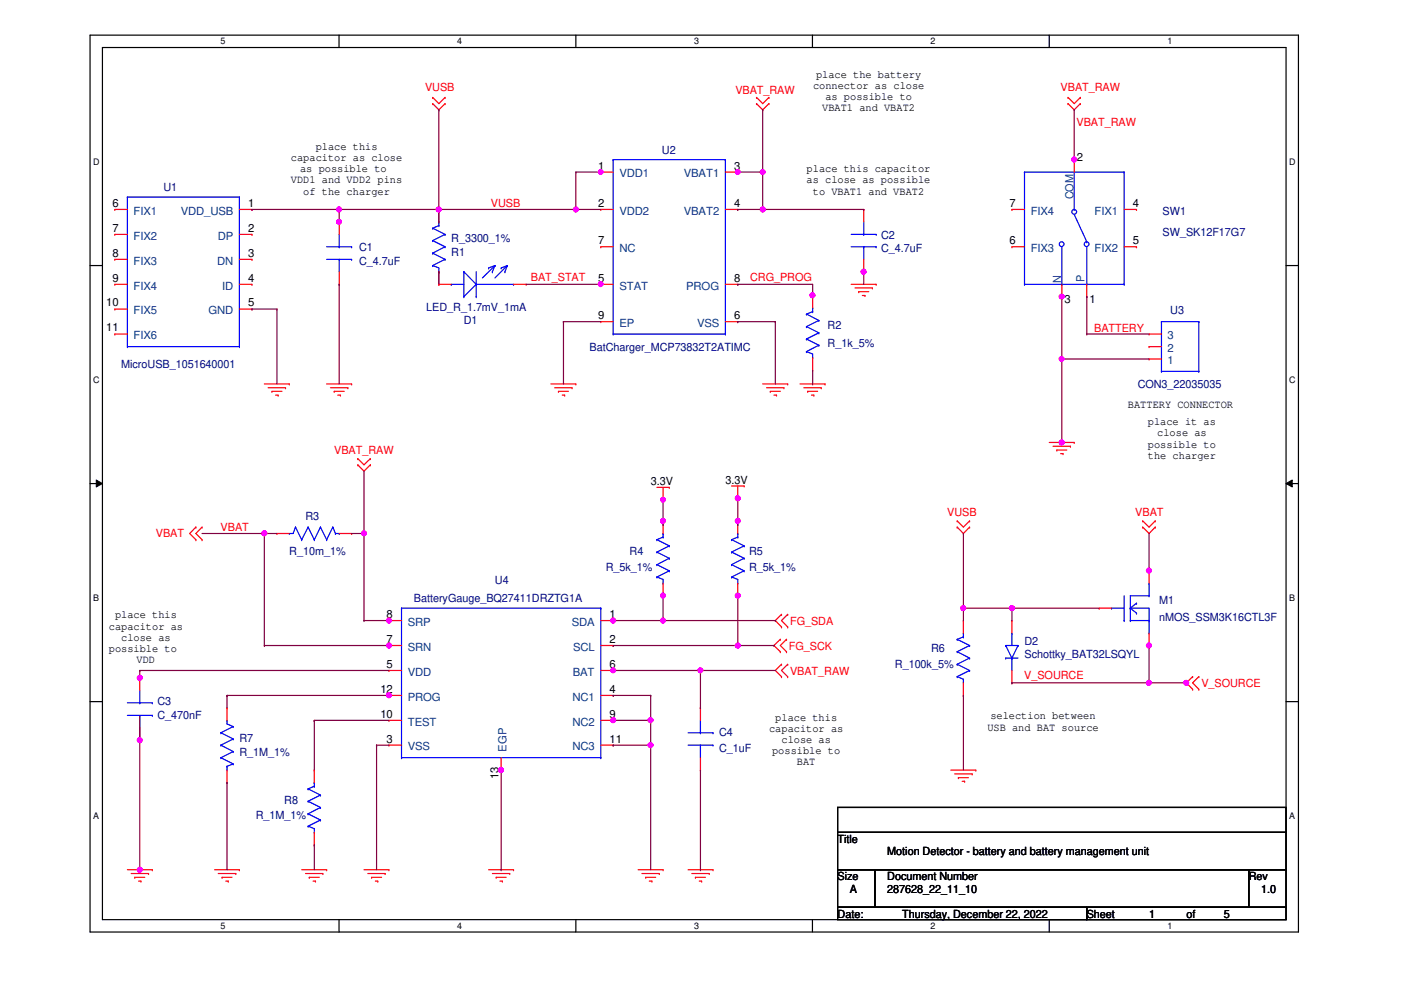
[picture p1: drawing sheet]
<svg xmlns="http://www.w3.org/2000/svg" width="297mm" height="210mm" viewBox="0 0 297 210" stroke-linecap="round" stroke-linejoin="round" font-family="sans-serif">
<path d="M19.1 7.5h256.2v190.1h-256.2zM21.7 10.1h251v184.9h-251z" fill="none" stroke="#000" stroke-width=".25"/>
<g fill="#fff">
<path d="M46.8 7.7h1v2.1h-1z"/>
<path d="M46.8 195.2h1v2.2h-1z"/>
</g>
<path d="M71.9 7.5v2.6M71.9 195v2.6" fill="none" stroke="#000" stroke-width=".25"/>
<g fill="#fff">
<path d="M96.9 7.7h1.1v2.1h-1.1z"/>
<path d="M96.9 195.2h1.1v2.2h-1.1z"/>
</g>
<path d="M122.1 7.5v2.6M122.1 195v2.6" fill="none" stroke="#000" stroke-width=".25"/>
<g fill="#fff">
<path d="M147.2 7.7h1v2.1h-1z"/>
<path d="M147.2 195.2h1v2.2h-1z"/>
</g>
<path d="M172.3 7.5v2.6M172.3 195v2.6" fill="none" stroke="#000" stroke-width=".25"/>
<g fill="#fff">
<path d="M197.3 7.7h1v2.1h-1z"/>
<path d="M197.3 195.2h1v2.2h-1z"/>
</g>
<path d="M222.5 7.5v2.6M222.5 195v2.6" fill="none" stroke="#000" stroke-width=".25"/>
<g fill="#fff">
<path d="M247.5 7.7h1v2.1h-1z"/>
<path d="M247.5 195.2h1v2.2h-1z"/>
<path d="M19.8 33.2h1.3v2.1h-1.3z"/>
<path d="M273.3 33.2h1.4v2.1h-1.4z"/>
<path d="M19.8 79.4h1.3v2.1h-1.3z"/>
<path d="M273.3 79.4h1.4v2.1h-1.4z"/>
</g>
<path d="M19.1 56.3h2.6M272.7 56.3h2.6" fill="none" stroke="#000" stroke-width=".25"/>
<g fill="#fff">
<path d="M19.8 125.6h1.2v2.2h-1.2z"/>
<path d="M273.3 125.6h1.3v2.2h-1.3z"/>
</g>
<path d="M19.1 102.5h2.6M272.7 102.5h2.6" fill="none" stroke="#000" stroke-width=".25"/>
<path d="M20.4 101.8l1.3 .7-1.3 .8zM272.7 102.5l1.3-.7v1.5z" fill="#000"/>
<path d="M20.4 101.8l1.3 .7-1.3 .8zM272.7 102.5l1.3-.7v1.5z" fill="none" stroke="#000" stroke-width=".21"/>
<g fill="#fff">
<path d="M19.8 171.9h1.2v2.1h-1.2z"/>
<path d="M273.3 171.9h1.3v2.1h-1.3z"/>
</g>
<path d="M19.1 148.8h2.6M272.7 148.8h2.6M177.6 171.2h95.1v5.3h-95.1zM177.6 176.5h95.1v7.9h-95.1zM177.6 184.4h7.9v8h-7.9zM177.6 192.4h52.8v2.6h-52.8zM185.5 184.4h79.3v8h-79.3zM230.4 192.4h42.3v2.6h-42.3zM264.8 184.4h7.9v8h-7.9z" fill="none" stroke="#000" stroke-width=".25"/>
<g fill="none" stroke="#f00" stroke-width=".25">
<path d="M91.7 22h.1M91.7 20.7h.1M91.7 22l1.3 1.3 1.4-1.3M91.7 20.7l1.3 1.3 1.4-1.3M94.4 22h.1M94.4 20.7h.1M127.4 36.5h.1M127.4 36.5h2.6M153.8 36.5h2.6M156.4 36.5h.1M160.4 22h.1M160.4 20.7h.1"/>
<path d="M160.4 22l1.3 1.3 1.3-1.3M160.4 20.7l1.3 1.3 1.3-1.3M163 22h.1M163 20.7h.1M226.4 22h.1M226.4 20.7h.1M226.4 22l1.4 1.3 1.3-1.3M226.4 20.7l1.4 1.3 1.3-1.3M227.8 33.9h.1M227.8 33.9v2.6M229.1 22h.1M229.1 20.7h.1"/>
<path d="M24.3 44.4h.1M24.3 49.7h.1M24.3 55h.1M24.3 44.4h2.7M24.3 49.7h2.7M24.3 55h2.7M50.8 44.4h2.6M50.8 49.7h2.6M50.8 55h2.6M53.4 44.4h.1M53.4 49.7h.1M53.4 55h.1"/>
<path d="M71.9 47.1h.1M71.9 47.1v2.6M71.9 57.6v2.7M93 44.4h.1M93 44.4v2.7M93 57.6v2.7M127.4 44.4h.1M127.4 52.3h.1M127.4 44.4h2.6M127.4 52.3h2.6M153.8 44.4h2.6M156.4 44.4h.1"/>
<path d="M183.1 57.6h.1M183.1 44.4h.1M183.1 44.4v2.7M183.1 55v2.6M214.5 52.3h.1M214.5 44.4h.1M214.5 44.4h2.7M214.5 52.3h2.7M238.3 44.4h2.7M238.3 52.3h2.7M241 44.4h.1M241 52.3h.1"/>
<path d="M24.3 60.3h.1M24.3 65.5h.1M24.3 70.8h.1M24.3 60.3h2.7M24.3 65.5h2.7M24.3 70.8h2.7M50.8 60.3h2.6M50.8 65.5h2.6M53.4 60.3h.1M53.4 65.5h.1M71.9 60.3h.1M93 60.3h.1"/>
<path d="M93 60.3h2.7M108.9 60.3h2.6M111.5 60.3h.1M127.4 60.3h.1M127.4 68.2h.1M127.4 60.3h2.6M127.4 68.2h2.6M153.8 60.3h2.6M153.8 68.2h2.6M156.4 68.2h.1M156.4 60.3h.1M172.3 78.5h.1"/>
<path d="M172.3 62.7h.1M172.3 62.7v2.6M172.3 75.9v2.6M180.5 60.3h5.3M181.3 61h3.7M182.1 61.8h.1M182.1 61.8h2.1M182.8 62.7h.6M183.4 62.7h.1M185 61h.1M185.8 60.3h.1M225.1 62.9h.1"/>
<path d="M225.1 60.3v2.6M230.4 62.9h.1M230.4 60.3v2.6M243.6 76.1h.1M243.6 73.5h.1M243.6 70.8h.1M243.6 70.8h2.7M243.6 76.1h2.7M243.6 73.5h2.7M56 81.4h5.3M56.9 82.2h3.6M57.7 83h.1"/>
<path d="M57.7 83h2.1M58.4 83.8h.6M59 83.8h.1M60.5 82.2h.1M61.3 81.4h.1M69.3 81.4h5.2M70.1 82.2h3.6M70.9 83h.1M70.9 83h2.1M71.6 83.8h.6M72.2 83.8h.1M73.7 82.2h.1"/>
<path d="M74.5 81.4h.1M75.9 98.6h.1M75.9 97.2h.1M75.9 98.6l1.3 1.3 1.3-1.3M75.9 97.2l1.3 1.4 1.3-1.4M78.5 98.6h.1M78.5 97.2h.1M116.8 81.4h5.3M117.6 82.2h3.7M118.4 83h.1M118.4 83h2.1M119.2 83.8h.5"/>
<path d="M119.7 83.8h.1M121.3 82.2h.1M122.1 81.4h.1M161.7 81.4h5.3M162.5 82.2h3.7M163.3 83h.1M163.3 83h2.1M164.1 83.8h.5M164.6 83.8h.1M166.2 82.2h.1M167 81.4h.1M169.6 81.4h5.3"/>
<path d="M170.4 82.2h3.7M171.2 83h.1M171.2 83h2.2M172 83.8h.6M172.6 83.8h.1M174.1 82.2h.1M174.9 81.4h.1M222.5 93.8h5.3M223.3 94.6h3.6M224.1 95.4h.1M224.1 95.4h2.1M224.9 96.2h.5"/>
<path d="M225.4 96.2h.1M226.9 94.6h.1M227.8 93.8h.1M41.5 111.8h.1M41.5 114.4h.1M41.5 111.8l-1.3 1.3 1.3 1.3M42.8 111.8h.1M42.8 114.4h.1M42.8 111.8l-1.3 1.3 1.3 1.3M58.7 113.1h.1M58.7 113.1h2.6M71.9 113.1h2.6"/>
<path d="M74.5 113.1h.1M139.3 103.3h2.6M140.6 106h.1M140.6 110.4h.1M140.6 103.3v2.7M140.6 110.4v2.7M141.9 103.3h.1M155.1 103h2.7M156.4 105.7h.1M156.4 110.4h.1M156.4 103v2.7M156.4 110.4v2.7"/>
<path d="M157.8 103h.1M202.9 111.8h.1M202.9 110.4h.1M202.9 111.8l1.4 1.3 1.3-1.3M202.9 110.4l1.4 1.4 1.3-1.4M205.6 111.8h.1M205.6 110.4h.1M242.3 111.8h.1M242.3 110.4h.1M242.3 111.8l1.3 1.3 1.3-1.3M242.3 110.4l1.3 1.4 1.3-1.4M244.9 111.8h.1"/>
<path d="M244.9 110.4h.1M82.5 136.9h.1M82.5 131.6h.1M82.5 131.6h2.6M82.5 136.9h2.6M127.4 131.6h2.6M127.4 136.9h2.6M130 131.6h.1M130 136.9h.1M140.6 126.3h.1M140.6 123.7v2.6M156.4 126.3h.1"/>
<path d="M156.4 123.7v2.6M165.4 135.6h.1M165.4 138.2h.1M165.4 135.6l-1.3 1.3 1.3 1.3M165.7 130.3h.1M165.7 132.9h.1M165.7 130.3l-1.3 1.3 1.3 1.3M166.8 138.2h.1M166.8 135.6h.1M166.8 135.6l-1.4 1.3 1.4 1.3M167 132.9h.1M167 130.3h.1"/>
<path d="M167 130.3l-1.3 1.3 1.3 1.3M204.3 131.6h.1M204.3 131.6v2.6M214.5 131.6h.1M214.5 131.6v2.6M233 128.9h.1M233 128.9h2.7M243.6 136.9h.1M243.6 121h.1M243.6 121v2.7M243.6 134.2v2.7M29.6 156.9h.1"/>
<path d="M29.6 143.7h.1M29.6 143.7v2.7M29.6 154.3v2.6M48.1 150.1h.1M48.1 150.1v2.6M82.5 158h.1M82.5 142.2h.1M82.5 152.7h.1M82.5 147.4h.1M82.5 158h2.6M82.5 147.4h2.6M82.5 142.2h2.6"/>
<path d="M82.5 152.7h2.6M127.4 158h2.6M127.4 147.4h2.6M127.4 142.2h2.6M127.4 152.7h2.6M130 147.4h.1M130 142.2h.1M130 152.7h.1M130 158h.1M148.5 150.1h.1M148.5 150.1v2.6M165.7 140.8h.1"/>
<path d="M165.7 143.5h.1M165.7 140.8l-1.3 1.4 1.3 1.3M167 143.5h.1M167 140.8h.1M167 140.8l-1.3 1.4 1.3 1.3M204.3 147.4h.1M204.3 144.8v2.6M214.5 144.8h.1M214.5 142.2v2.6M252.9 143.5h.1M252.9 146.1h.1M252.9 143.5l-1.4 1.3 1.4 1.3"/>
<path d="M254.2 146.1h.1M254.2 143.5h.1M254.2 143.5l-1.3 1.3 1.3 1.3M48.1 165.9h.1M48.1 163.3v2.6M66.6 179.2h.1M66.6 163.3h.1M66.6 163.3v2.6M66.6 176.5v2.7M106.3 163.3h.1M106.3 160.7v2.6M148.5 163.3h.1"/>
<path d="M148.5 160.7v2.6M201.6 163.3h5.3M202.4 164.1h3.7M203.2 164.9h.1M203.2 164.9h2.1M204 165.6h.5M204.5 165.6h.1M206.1 164.1h.1M206.9 163.3h.1M27 184.4h5.3M27.8 185.2h3.7M28.6 186h.1"/>
<path d="M28.6 186h2.1M29.4 186.8h.5M29.9 186.8h.1M31.5 185.2h.1M32.3 184.4h.1M45.5 184.4h5.3M46.3 185.2h3.7M47.1 186h.1M47.1 186h2.1M47.9 186.8h.5M48.4 186.8h.1M50 185.2h.1"/>
<path d="M50.8 184.4h.1M64 184.4h5.3M64.8 185.2h3.7M65.6 186h.1M65.6 186h2.1M66.4 186.8h.5M66.9 186.8h.1M68.5 185.2h.1M69.3 184.4h.1M77.2 184.4h5.3M78 185.2h3.7M78.8 186h.1"/>
<path d="M78.8 186h2.1M79.6 186.8h.5M80.1 186.8h.1M81.7 185.2h.1M82.5 184.4h.1M103.6 184.4h5.3M104.4 185.2h3.7M105.2 186h.1M105.2 186h2.1M106 186.8h.5M106.5 186.8h.1M108.1 185.2h.1"/>
<path d="M108.9 184.4h.1M135.3 184.4h5.3M136.1 185.2h3.7M136.9 186h.1M136.9 186h2.1M137.7 186.8h.5M138.2 186.8h.1M139.8 185.2h.1M140.6 184.4h.1M145.9 184.4h5.3M146.7 185.2h3.7M147.4 186h.1"/>
<path d="M147.4 186h2.2M148.3 186.8h.5M148.8 186.8h.1M150.4 185.2h.1M151.2 184.4h.1"/>
</g>
<g fill="none" stroke="#00f" stroke-width=".25">
<path d="M130 33.9h.1M130 33.9h23.8M130 33.9v36.9M153.8 33.9h.1M153.8 33.9v36.9M217.2 36.5h.1M217.2 36.5h21.1M217.2 36.5v23.8M227.8 36.5v7.9M238.3 36.5h.1M238.3 36.5v23.8M27 41.8h.1"/>
<path d="M27 41.8h23.8M27 41.8v31.7M50.8 41.8h.1M50.8 41.8v31.7M69.3 52.3h5.2M69.3 55h5.2M71.9 55h.1M71.9 52.3h.1M71.9 49.7v2.6M71.9 55v2.6M74.5 55h.1M74.5 52.3h.1"/>
<path d="M91.7 56.3h.1M91.7 53.7h.1M91.7 51h.1M91.7 48.4h.1M91.7 56.3l1.3 .5v.8M91.7 53.7l2.7 1.3M91.7 51l2.7 1.3M91.7 48.4l2.7 1.3M93 47.8h.1M93 47.1h.1M93 57.6h.1M93 47.8l-1.3 .6"/>
<path d="M93 47.1v.7M94.4 55h.1M94.4 52.3h.1M94.4 49.7h.1M94.4 55l-2.7 1.3M94.4 52.3l-2.7 1.4M94.4 49.7l-2.7 1.3M98.3 57.6h.1M98.3 57.6v5.3M98.3 57.6l2.7 2.7M101 57.6v5.3M103.6 56.8h.1"/>
<path d="M104.4 57.6h.1M104.9 56.3h.1M104.9 56.3l-2.6 2.6M104.9 56.3l-1.3 .5M104.9 56.3l-.5 1.3M106.3 56.8h.1M107.1 57.6h.1M107.6 56.3h.1M107.6 56.3l-2.7 2.6M107.6 56.3l-.5 1.3M107.6 56.3l-1.3 .5M180.5 52.3h5.3"/>
<path d="M180.5 49.7h5.3M183.1 52.3h.1M183.1 49.7h.1M183.1 47.1v2.6M183.1 52.3v2.7M185.8 52.3h.1M185.8 49.7h.1M225.1 52.3v8M227.8 44.4h.1M227.8 45.5l2.6 5.8M230.4 51.3h.1M230.4 52.3v8"/>
<path d="M27 73.5h.1M27 73.5h23.8M50.8 73.5h.1M95.7 60.3h.1M95.7 60.3h2.6M98.3 62.9h.1M101 60.3h.1M101 62.9h.1M101 60.3l-2.7 2.6M101 60.3h7.9M108.9 60.3h.1M130 70.8h.1"/>
<path d="M130 70.8h23.8M153.8 70.8h.1M171 74.5h.1M171 71.9h.1M171 69.3h.1M171 66.6h.1M171 74.5l1.3 .6v.8M171 71.9l2.6 1.3M171 69.3l2.6 1.3M171 66.6l2.6 1.3M172.3 66.1h.1M172.3 65.3h.1"/>
<path d="M172.3 75.9h.1M172.3 66.1l-1.3 .5M172.3 65.3v.8M173.6 73.2h.1M173.6 70.6h.1M173.6 67.9h.1M173.6 73.2l-2.6 1.3M173.6 70.6l-2.6 1.3M173.6 67.9l-2.6 1.4M217.2 60.3h.1M217.2 60.3h21.1M225.1 60.3h.1"/>
<path d="M230.4 60.3h.1M238.3 60.3h.1M246.3 78.7h.1M246.3 68.2h.1M246.3 68.2v10.5M246.3 78.7h7.9M246.3 68.2h7.9M254.2 78.7h.1M254.2 68.2h.1M254.2 68.2v10.5M61.3 113.1h.1M62.7 111.8h.1"/>
<path d="M62.7 111.8l-.6 1.3h-.8M62.7 111.8l1.3 2.6M64 114.4h.1M65.3 111.8h.1M65.3 111.8l-1.3 2.6M65.3 111.8l1.3 2.6M66.6 114.4h.1M67.9 111.8h.1M67.9 111.8l-1.3 2.6M67.9 111.8l1.4 2.6M69.3 114.4h.1M70.6 111.8h.1"/>
<path d="M70.6 111.8l-1.3 2.6M70.6 111.8l.5 1.3M71.1 113.1h.1M71.1 113.1h.8M71.9 113.1h.1M139.3 119.7h.1M139.3 117.1h.1M139.3 114.4h.1M139.3 119.7l2.6 1.3M139.3 117.1l2.6 1.3M139.3 114.4l2.6 1.3M140.6 113.9h.1"/>
<path d="M140.6 113.1h.1M140.6 113.9l-1.3 .5M140.6 113.1v.8M141.9 118.4h.1M141.9 115.7h.1M141.9 118.4l-2.6 1.3M141.9 115.7l-2.6 1.4M155.1 119.7h.1M155.1 117.1h.1M155.1 114.4h.1M155.1 119.7l2.7 1.3M155.1 117.1l2.7 1.3"/>
<path d="M155.1 114.4l2.7 1.3M156.4 113.9h.1M156.4 113.1h.1M156.4 113.9l-1.3 .5M156.4 113.1v.8M157.8 118.4h.1M157.8 115.7h.1M157.8 118.4l-2.7 1.3M157.8 115.7l-2.7 1.4M85.1 128.9h.1M85.1 128.9h42.3M85.1 128.9v31.8"/>
<path d="M127.4 128.9h.1M127.4 128.9v31.8M139.3 122.3h.1M139.3 122.3l1.3 .6v.8M140.6 123.7h.1M141.9 121h.1M141.9 121l-2.6 1.3M155.1 122.3h.1M155.1 122.3l1.3 .6v.8M156.4 123.7h.1M157.8 121h.1M157.8 121l-2.7 1.3"/>
<path d="M202.9 138.2h.1M202.9 135.6h.1M202.9 138.2l2.7 1.3M202.9 135.6l2.7 1.3M204.3 135h.1M204.3 134.2h.1M204.3 135l-1.4 .6M204.3 134.2v.8M205.6 139.5h.1M205.6 136.9h.1M205.6 139.5l-2.7 1.3M205.6 136.9l-2.7 1.3"/>
<path d="M213.2 136.9h.1M213.2 139.5h.1M213.2 136.9h2.7M213.2 136.9l1.3 2.6M213.2 139.5h2.7M214.5 139.5h.1M214.5 134.2h.1M214.5 134.2v2.7M214.5 139.5v2.7M215.9 136.9h.1M215.9 136.9l-1.4 2.6M235.7 128.9h.1"/>
<path d="M235.7 128.9h2.6M238.3 131.6h.1M238.3 126.3v5.3M239.6 131.6h.1M239.6 128.9h.1M239.6 128.9h4v5.3M239.6 131.6h4M239.6 128.9l1.4 1.1M241 127.9h.1M241 130h.1M241 127.9l-1.4 1M243.6 126.3h.1"/>
<path d="M243.6 131.6h.1M243.6 134.2h.1M243.6 123.7h.1M243.6 126.3h-4v5.3M243.6 123.7v2.6M27 151.7h5.3M27 149h5.3M29.6 151.7h.1M29.6 149h.1M29.6 146.4v2.6M29.6 151.7v2.6M32.3 151.7h.1"/>
<path d="M32.3 149h.1M46.8 155.4h.1M46.8 158h.1M46.8 155.4l2.6 1.3M46.8 158l2.6 1.3M48.1 152.7h.1M48.1 152.7v.8l1.3 .6M49.4 154.1h.1M49.4 156.7h.1M49.4 159.3h.1M49.4 154.1l-2.6 1.3M49.4 156.7l-2.6 1.3"/>
<path d="M49.4 159.3l-2.6 1.4M145.9 158h5.3M145.9 155.4h5.3M148.5 158h.1M148.5 155.4h.1M148.5 152.7v2.7M148.5 158v2.7M151.2 158h.1M151.2 155.4h.1M202.9 143.5h.1M202.9 140.8h.1M202.9 143.5l1.4 .5v.8"/>
<path d="M202.9 140.8l2.7 1.4M204.3 144.8h.1M205.6 142.2h.1M205.6 142.2l-2.7 1.3M46.8 160.7h.1M46.8 160.7l2.6 1.3M48.1 162.5h.1M48.1 163.3h.1M48.1 162.5v.8M49.4 162h.1M49.4 162l-1.3 .5M65.3 175.2h.1"/>
<path d="M65.3 172.6h.1M65.3 169.9h.1M65.3 167.3h.1M65.3 175.2l1.3 .5v.8M65.3 172.6l2.6 1.3M65.3 169.9l2.6 1.3M65.3 167.3l2.6 1.3M66.6 166.7h.1M66.6 165.9h.1M66.6 176.5h.1M66.6 166.7l-1.3 .6M66.6 165.9v.8"/>
<path d="M67.9 173.9h.1M67.9 171.2h.1M67.9 168.6h.1M67.9 173.9l-2.6 1.3M67.9 171.2l-2.6 1.4M67.9 168.6l-2.6 1.3M85.1 160.7h.1M85.1 160.7h42.3M127.4 160.7h.1"/>
<circle cx="225.1" cy="51.8" r=".51"/>
<circle cx="227.8" cy="44.9" r=".51"/>
<circle cx="230.4" cy="51.8" r=".51"/>
</g>
<path d="M156.2 36.5h.2M156.4 36.5h.1M119.5 68.2h.1M119.5 68.2h7.9M119.5 68.2v13.2M156.4 68.2h.1M156.4 68.2h8M164.4 68.2h.1M164.4 68.2v13.2" fill="none" stroke="#800040" stroke-width=".25"/>
<circle cx="156.4" cy="36.5" r=".5" fill="#f0f"/>
<circle cx="156.4" cy="36.5" r=".5" fill="none" stroke="#f0f" stroke-width=".25"/>
<path d="M161.7 36.5h.1M161.7 36.5v7.9h21.4M183.1 44.4h.1" fill="none" stroke="#800040" stroke-width=".25"/>
<circle cx="161.7" cy="44.4" r=".51" fill="#f0f"/>
<circle cx="161.7" cy="44.4" r=".51" fill="none" stroke="#f0f" stroke-width=".25"/>
<path d="M156.4 44.4h.1M156.4 44.4h5.3M183.1 57.4h.1M183.1 57.4v.2" fill="none" stroke="#800040" stroke-width=".25"/>
<circle cx="183.1" cy="57.6" r=".51" fill="#f0f"/>
<circle cx="183.1" cy="57.6" r=".51" fill="none" stroke="#f0f" stroke-width=".25"/>
<path d="M111.5 60.3h15.9M127.4 60.3h.1M156.4 60.3h.1M156.4 60.3h15.9v2.4M172.3 62.7h.1" fill="none" stroke="#800040" stroke-width=".25"/>
<circle cx="127.3" cy="60.2" r=".5" fill="#f0f"/>
<circle cx="127.3" cy="60.2" r=".5" fill="none" stroke="#f0f" stroke-width=".25"/>
<path d="M93 57.6h.1M93 44.4h.1M93 44.4v2.9M93 57.6v2.7M93 44.4h29.1" fill="none" stroke="#800040" stroke-width=".25"/>
<circle cx="122.1" cy="44.4" r=".51" fill="#f0f"/>
<circle cx="122.1" cy="44.4" r=".51" fill="none" stroke="#f0f" stroke-width=".25"/>
<path d="M122.1 36.5h.1M122.1 36.5h5.3M122.1 36.5v7.9M127.4 36.5h.1M71.9 44.4h.1M71.9 44.4v2.7M122.1 44.4h.1M122.1 44.4h5.3" fill="none" stroke="#800040" stroke-width=".25"/>
<circle cx="71.9" cy="47" r=".51" fill="#f0f"/>
<circle cx="71.9" cy="47" r=".51" fill="none" stroke="#f0f" stroke-width=".25"/>
<path d="M161.7 23.3h.1M161.7 23.3v13.2" fill="none" stroke="#800040" stroke-width=".25"/>
<circle cx="161.7" cy="36.5" r=".5" fill="#f0f"/>
<circle cx="161.7" cy="36.5" r=".5" fill="none" stroke="#f0f" stroke-width=".25"/>
<path d="M227.8 23.3h.1M227.8 23.3v10.6M230.4 70.8h.1M230.4 62.9h.1M230.4 70.8h13.2M230.4 62.9v7.9" fill="none" stroke="#800040" stroke-width=".25"/>
<circle cx="227.8" cy="33.8" r=".51" fill="#f0f"/>
<circle cx="227.8" cy="33.8" r=".51" fill="none" stroke="#f0f" stroke-width=".25"/>
<path d="M130 158h.1M130 158h8M138 158h.1M138 158v26.4" fill="none" stroke="#800040" stroke-width=".25"/>
<circle cx="137.9" cy="158" r=".51" fill="#f0f"/>
<circle cx="137.9" cy="158" r=".51" fill="none" stroke="#f0f" stroke-width=".25"/>
<path d="M129.8 152.7h.2M130 152.7h.1M130 147.4h.1M130 147.4h8M138 152.7h.1M138 147.4h.1M138 147.4v10.6" fill="none" stroke="#800040" stroke-width=".25"/>
<circle cx="137.9" cy="152.7" r=".51" fill="#f0f"/>
<circle cx="137.9" cy="152.7" r=".51" fill="none" stroke="#f0f" stroke-width=".25"/>
<path d="M48.1 147.4h.1M48.1 147.4h34.4M79.8 158h.1M79.8 158h2.7M79.8 158v26.4M48.1 165.9h.1M48.1 165.9v18.5" fill="none" stroke="#800040" stroke-width=".25"/>
<circle cx="82.5" cy="147.4" r=".51" fill="#f0f"/>
<circle cx="82.5" cy="147.4" r=".51" fill="none" stroke="#f0f" stroke-width=".25"/>
<path d="M56 136.9h.1M56 136.9h26.5M29.6 143.7h.1M29.6 142.2h.1M29.6 142.2v1.5M29.6 142.2h52.9M129.8 142.2h.2M130 142.2h.1M148.5 150.1h.1M148.5 142.2v7.9" fill="none" stroke="#800040" stroke-width=".25"/>
<circle cx="82.5" cy="136.9" r=".51" fill="#f0f"/>
<circle cx="82.5" cy="136.9" r=".51" fill="none" stroke="#f0f" stroke-width=".25"/>
<path d="M56 113.1h.1M56 113.1v23.8" fill="none" stroke="#800040" stroke-width=".25"/>
<circle cx="56" cy="113.1" r=".51" fill="#f0f"/>
<circle cx="56" cy="113.1" r=".51" fill="none" stroke="#f0f" stroke-width=".25"/>
<path d="M129.8 131.6h.2M130 131.6h.1M130 136.9h.1M130 136.9h26.4M140.6 126.3h.1M140.6 125.8v.5" fill="none" stroke="#800040" stroke-width=".25"/>
<circle cx="156.4" cy="136.9" r=".51" fill="#f0f"/>
<circle cx="156.4" cy="136.9" r=".51" fill="none" stroke="#f0f" stroke-width=".25"/>
<path d="M140.6 105.7h.1M140.6 105.7v.3M156.4 126.3h.1M156.4 126v.3" fill="none" stroke="#800040" stroke-width=".25"/>
<circle cx="140.6" cy="106" r=".5" fill="#f0f"/>
<circle cx="140.6" cy="106" r=".5" fill="none" stroke="#f0f" stroke-width=".25"/>
<path d="M140.6 110.4h.1M140.6 106v4.4M156.4 105.5h.1M156.4 105.5v.2" fill="none" stroke="#800040" stroke-width=".25"/>
<circle cx="156.4" cy="105.7" r=".51" fill="#f0f"/>
<circle cx="156.4" cy="105.7" r=".51" fill="none" stroke="#f0f" stroke-width=".25"/>
<path d="M156.4 110.4h.1M156.4 105.7v4.7M140.6 131.6h23.8M164.4 131.6h.1" fill="none" stroke="#800040" stroke-width=".25"/>
<circle cx="140.6" cy="131.6" r=".5" fill="#f0f"/>
<circle cx="140.6" cy="131.6" r=".5" fill="none" stroke="#f0f" stroke-width=".25"/>
<path d="M77.2 99.9v13.2M77.2 113.1h.1M77.2 131.6h5.3M82.5 131.6h.1M156.4 136.9h7.7M164.1 136.9h.1" fill="none" stroke="#800040" stroke-width=".25"/>
<circle cx="77.2" cy="113.1" r=".51" fill="#f0f"/>
<circle cx="77.2" cy="113.1" r=".51" fill="none" stroke="#f0f" stroke-width=".25"/>
<path d="M42.8 113.1h13.2M56 113.1h.1M148.5 142.2h.1M148.5 142.2h15.9" fill="none" stroke="#800040" stroke-width=".25"/>
<circle cx="148.5" cy="142.1" r=".5" fill="#f0f"/>
<circle cx="148.5" cy="142.1" r=".5" fill="none" stroke="#f0f" stroke-width=".25"/>
<path d="M71.9 44.4h.1M71.9 44.4h21.1" fill="none" stroke="#800040" stroke-width=".25"/>
<circle cx="93" cy="44.4" r=".51" fill="#f0f"/>
<circle cx="93" cy="44.4" r=".51" fill="none" stroke="#f0f" stroke-width=".25"/>
<circle cx="71.9" cy="44.4" r=".51" fill="#f0f"/>
<circle cx="71.9" cy="44.4" r=".51" fill="none" stroke="#f0f" stroke-width=".25"/>
<path d="M93 23.3h.1M93 23.3v21.1M243.6 113.1v7.9M243.6 121h.1" fill="none" stroke="#800040" stroke-width=".25"/>
<circle cx="243.6" cy="121" r=".51" fill="#f0f"/>
<circle cx="243.6" cy="121" r=".51" fill="none" stroke="#f0f" stroke-width=".25"/>
<path d="M204.3 128.9h.1M204.3 128.9v2.7M214.5 128.9h.1M214.5 128.9v2.7M214.5 128.9h18.5M243.6 136.9h.1M243.6 136.6v.3M214.5 144.8h.1M214.5 144.8h29.1" fill="none" stroke="#800040" stroke-width=".25"/>
<circle cx="243.6" cy="136.9" r=".51" fill="#f0f"/>
<circle cx="243.6" cy="136.9" r=".51" fill="none" stroke="#f0f" stroke-width=".25"/>
<path d="M204.3 113.1h.1M204.3 113.1v15.8M243.6 144.8h.1M243.6 144.8h7.9" fill="none" stroke="#800040" stroke-width=".25"/>
<circle cx="251.5" cy="144.8" r=".51" fill="#f0f"/>
<circle cx="251.5" cy="144.8" r=".51" fill="none" stroke="#f0f" stroke-width=".25"/>
<circle cx="243.6" cy="144.8" r=".51" fill="#f0f"/>
<circle cx="243.6" cy="144.8" r=".51" fill="none" stroke="#f0f" stroke-width=".25"/>
<path d="M127.4 36.5h.2M127.6 36.5h.1M156.4 36.5h5.3M161.7 36.5h.1M127.4 60.3h.2M127.6 60.3h.1M251.5 144.8h.1M251.5 144.8h.3" fill="none" stroke="#800040" stroke-width=".25"/>
<circle cx="127.4" cy="36.5" r=".49" fill="#f0f"/>
<circle cx="127.4" cy="36.5" r=".49" fill="none" stroke="#f0f" stroke-width=".25"/>
<path d="M82.5 136.9h.2M82.7 136.9h.1M130 131.6h10.6M140.6 131.6h.1" fill="none" stroke="#800040" stroke-width=".25"/>
<circle cx="130" cy="131.6" r=".51" fill="#f0f"/>
<circle cx="130" cy="131.6" r=".51" fill="none" stroke="#f0f" stroke-width=".25"/>
<path d="M82.5 147.4h.2M82.7 147.4h.1M130 142.2h18.5M148.5 142.2h.1" fill="none" stroke="#800040" stroke-width=".25"/>
<circle cx="130" cy="142.1" r=".5" fill="#f0f"/>
<circle cx="130" cy="142.1" r=".5" fill="none" stroke="#f0f" stroke-width=".25"/>
<path d="M82.5 131.6h.2M82.7 131.6h.1" fill="none" stroke="#800040" stroke-width=".25"/>
<circle cx="82.5" cy="131.6" r=".51" fill="#f0f"/>
<circle cx="82.5" cy="131.6" r=".51" fill="none" stroke="#f0f" stroke-width=".25"/>
<path d="M130 152.7h8M138 152.7h.1" fill="none" stroke="#800040" stroke-width=".25"/>
<circle cx="130" cy="152.7" r=".51" fill="#f0f"/>
<circle cx="130" cy="152.7" r=".51" fill="none" stroke="#f0f" stroke-width=".25"/>
<path d="M204.3 128.9h.1M204.3 128.9h10.2M204.3 147.4h.1M204.3 147.4v15.9" fill="none" stroke="#800040" stroke-width=".25"/>
<circle cx="214.6" cy="128.9" r=".5" fill="#f0f"/>
<circle cx="214.6" cy="128.9" r=".5" fill="none" stroke="#f0f" stroke-width=".25"/>
<circle cx="204.2" cy="128.9" r=".5" fill="#f0f"/>
<circle cx="204.2" cy="128.9" r=".5" fill="none" stroke="#f0f" stroke-width=".25"/>
<path d="M172.3 62.9h.1M172.3 62.7v.2" fill="none" stroke="#800040" stroke-width=".25"/>
<circle cx="172.3" cy="62.6" r=".51" fill="#f0f"/>
<circle cx="172.3" cy="62.6" r=".51" fill="none" stroke="#f0f" stroke-width=".25"/>
<path d="M172.3 78.5v2.9M172.3 81.4h.1M156.4 136.9h.1M156.4 126.3v10.6" fill="none" stroke="#800040" stroke-width=".25"/>
<circle cx="156.4" cy="126.3" r=".51" fill="#f0f"/>
<circle cx="156.4" cy="126.3" r=".51" fill="none" stroke="#f0f" stroke-width=".25"/>
<path d="M156.4 111.3h.1M156.4 110.4v.9" fill="none" stroke="#800040" stroke-width=".25"/>
<circle cx="156.4" cy="110.4" r=".51" fill="#f0f"/>
<circle cx="156.4" cy="110.4" r=".51" fill="none" stroke="#f0f" stroke-width=".25"/>
<path d="M140.6 131.6h.1M140.6 126.3v5.3" fill="none" stroke="#800040" stroke-width=".25"/>
<circle cx="140.6" cy="126.3" r=".5" fill="#f0f"/>
<circle cx="140.6" cy="126.3" r=".5" fill="none" stroke="#f0f" stroke-width=".25"/>
<path d="M140.6 111.3h.1M140.6 110.4v.9" fill="none" stroke="#800040" stroke-width=".25"/>
<circle cx="140.6" cy="110.4" r=".5" fill="#f0f"/>
<circle cx="140.6" cy="110.4" r=".5" fill="none" stroke="#f0f" stroke-width=".25"/>
<path d="M29.6 156.9h.1M29.6 151.9v5M48.1 147.4h.1M48.1 147.4v2.7M66.6 152.7h.1M66.6 152.7v10.6M66.6 152.7h15.9M66.6 179.2h.1M66.6 179.2v5.2" fill="none" stroke="#800040" stroke-width=".25"/>
<circle cx="29.6" cy="156.9" r=".51" fill="#f0f"/>
<circle cx="29.6" cy="156.9" r=".51" fill="none" stroke="#f0f" stroke-width=".25"/>
<g fill="none" stroke="#800040" stroke-width=".25">
<path d="M71.9 47.1h.1M71.9 47.1v.2M183.1 57.6h.1M183.1 57.6v2.7M71.9 60.3h.1M71.9 60.3v21.1M56 113.1h.1M56 113.1h2.7M74.5 113.1h2.7M77.2 113.1h.1M77.2 113.1v18.5M77.2 131.6h.1"/>
<path d="M243.6 121.3h.1M243.6 121v.3M243.6 136.9v7.9M29.6 144h.1M29.6 143.7v.3M243.6 144.8h.1M148.5 163.3v21.1M29.6 184.4h.1M29.6 184.4v.3M148.5 184.4h.1"/>
</g>
<circle cx="29.6" cy="143.7" r=".51" fill="#f0f"/>
<circle cx="29.6" cy="143.7" r=".51" fill="none" stroke="#f0f" stroke-width=".25"/>
<path d="M29.6 156.9v27.5M29.6 184.4h.1" fill="none" stroke="#800040" stroke-width=".25"/>
<circle cx="29.6" cy="184.4" r=".51" fill="#f0f"/>
<circle cx="29.6" cy="184.4" r=".51" fill="none" stroke="#f0f" stroke-width=".25"/>
<path d="M106.3 163.3h.1M106.3 162.8v21.6M106.3 184.4h.1" fill="none" stroke="#800040" stroke-width=".25"/>
<circle cx="106.2" cy="163.3" r=".51" fill="#f0f"/>
<circle cx="106.2" cy="163.3" r=".51" fill="none" stroke="#f0f" stroke-width=".25"/>
<path d="M225.1 76.1h.1M225.1 76.1v17.7" fill="none" stroke="#800040" stroke-width=".25"/>
<circle cx="225.1" cy="93.8" r=".51" fill="#f0f"/>
<circle cx="225.1" cy="93.8" r=".51" fill="none" stroke="#f0f" stroke-width=".25"/>
<circle cx="225.1" cy="76.1" r=".5" fill="#f0f"/>
<circle cx="225.1" cy="76.1" r=".5" fill="none" stroke="#f0f" stroke-width=".25"/>
<path d="M225.1 76.1h.1M225.1 62.4h.1M225.1 76.1h18.5M225.1 62.4v.5M225.1 93.8h.1M225.1 93.8v.6" fill="none" stroke="#800040" stroke-width=".25"/>
<circle cx="225.1" cy="62.9" r=".5" fill="#f0f"/>
<circle cx="225.1" cy="62.9" r=".5" fill="none" stroke="#f0f" stroke-width=".25"/>
<path d="M227.8 33.9h.1M227.8 33.9v.2M53.4 44.4h.1M53.4 44.4h18.5M53.4 65.5h.1M53.4 65.5h5.3M58.7 65.5h.1M58.7 65.5v15.9M225.1 62.9h.1M225.1 62.9v13.2" fill="none" stroke="#800040" stroke-width=".25"/>
<circle cx="156.4" cy="36.5" r=".5" fill="#f0f"/>
<circle cx="156.4" cy="36.5" r=".5" fill="none" stroke="#f0f" stroke-width=".25"/>
<circle cx="161.7" cy="44.4" r=".51" fill="#f0f"/>
<circle cx="161.7" cy="44.4" r=".51" fill="none" stroke="#f0f" stroke-width=".25"/>
<circle cx="183.1" cy="57.6" r=".51" fill="#f0f"/>
<circle cx="183.1" cy="57.6" r=".51" fill="none" stroke="#f0f" stroke-width=".25"/>
<circle cx="127.3" cy="60.2" r=".5" fill="#f0f"/>
<circle cx="127.3" cy="60.2" r=".5" fill="none" stroke="#f0f" stroke-width=".25"/>
<circle cx="122.1" cy="44.4" r=".51" fill="#f0f"/>
<circle cx="122.1" cy="44.4" r=".51" fill="none" stroke="#f0f" stroke-width=".25"/>
<circle cx="71.9" cy="47" r=".51" fill="#f0f"/>
<circle cx="71.9" cy="47" r=".51" fill="none" stroke="#f0f" stroke-width=".25"/>
<circle cx="161.7" cy="36.5" r=".5" fill="#f0f"/>
<circle cx="161.7" cy="36.5" r=".5" fill="none" stroke="#f0f" stroke-width=".25"/>
<circle cx="227.8" cy="33.8" r=".51" fill="#f0f"/>
<circle cx="227.8" cy="33.8" r=".51" fill="none" stroke="#f0f" stroke-width=".25"/>
<circle cx="137.9" cy="158" r=".51" fill="#f0f"/>
<circle cx="137.9" cy="158" r=".51" fill="none" stroke="#f0f" stroke-width=".25"/>
<circle cx="137.9" cy="152.7" r=".51" fill="#f0f"/>
<circle cx="137.9" cy="152.7" r=".51" fill="none" stroke="#f0f" stroke-width=".25"/>
<circle cx="82.5" cy="147.4" r=".51" fill="#f0f"/>
<circle cx="82.5" cy="147.4" r=".51" fill="none" stroke="#f0f" stroke-width=".25"/>
<circle cx="82.5" cy="136.9" r=".51" fill="#f0f"/>
<circle cx="82.5" cy="136.9" r=".51" fill="none" stroke="#f0f" stroke-width=".25"/>
<circle cx="56" cy="113.1" r=".51" fill="#f0f"/>
<circle cx="56" cy="113.1" r=".51" fill="none" stroke="#f0f" stroke-width=".25"/>
<circle cx="156.4" cy="136.9" r=".51" fill="#f0f"/>
<circle cx="156.4" cy="136.9" r=".51" fill="none" stroke="#f0f" stroke-width=".25"/>
<circle cx="140.6" cy="106" r=".5" fill="#f0f"/>
<circle cx="140.6" cy="106" r=".5" fill="none" stroke="#f0f" stroke-width=".25"/>
<circle cx="156.4" cy="105.7" r=".51" fill="#f0f"/>
<circle cx="156.4" cy="105.7" r=".51" fill="none" stroke="#f0f" stroke-width=".25"/>
<circle cx="140.6" cy="131.6" r=".5" fill="#f0f"/>
<circle cx="140.6" cy="131.6" r=".5" fill="none" stroke="#f0f" stroke-width=".25"/>
<circle cx="77.2" cy="113.1" r=".51" fill="#f0f"/>
<circle cx="77.2" cy="113.1" r=".51" fill="none" stroke="#f0f" stroke-width=".25"/>
<circle cx="148.5" cy="142.1" r=".5" fill="#f0f"/>
<circle cx="148.5" cy="142.1" r=".5" fill="none" stroke="#f0f" stroke-width=".25"/>
<circle cx="93" cy="44.4" r=".51" fill="#f0f"/>
<circle cx="93" cy="44.4" r=".51" fill="none" stroke="#f0f" stroke-width=".25"/>
<circle cx="71.9" cy="44.4" r=".51" fill="#f0f"/>
<circle cx="71.9" cy="44.4" r=".51" fill="none" stroke="#f0f" stroke-width=".25"/>
<circle cx="243.6" cy="121" r=".51" fill="#f0f"/>
<circle cx="243.6" cy="121" r=".51" fill="none" stroke="#f0f" stroke-width=".25"/>
<circle cx="243.6" cy="136.9" r=".51" fill="#f0f"/>
<circle cx="243.6" cy="136.9" r=".51" fill="none" stroke="#f0f" stroke-width=".25"/>
<circle cx="251.5" cy="144.8" r=".51" fill="#f0f"/>
<circle cx="251.5" cy="144.8" r=".51" fill="none" stroke="#f0f" stroke-width=".25"/>
<circle cx="243.6" cy="144.8" r=".51" fill="#f0f"/>
<circle cx="243.6" cy="144.8" r=".51" fill="none" stroke="#f0f" stroke-width=".25"/>
<circle cx="127.4" cy="36.5" r=".49" fill="#f0f"/>
<circle cx="127.4" cy="36.5" r=".49" fill="none" stroke="#f0f" stroke-width=".25"/>
<circle cx="130" cy="131.6" r=".51" fill="#f0f"/>
<circle cx="130" cy="131.6" r=".51" fill="none" stroke="#f0f" stroke-width=".25"/>
<circle cx="130" cy="142.1" r=".5" fill="#f0f"/>
<circle cx="130" cy="142.1" r=".5" fill="none" stroke="#f0f" stroke-width=".25"/>
<circle cx="82.5" cy="131.6" r=".51" fill="#f0f"/>
<circle cx="82.5" cy="131.6" r=".51" fill="none" stroke="#f0f" stroke-width=".25"/>
<circle cx="130" cy="152.7" r=".51" fill="#f0f"/>
<circle cx="130" cy="152.7" r=".51" fill="none" stroke="#f0f" stroke-width=".25"/>
<circle cx="214.6" cy="128.9" r=".5" fill="#f0f"/>
<circle cx="214.6" cy="128.9" r=".5" fill="none" stroke="#f0f" stroke-width=".25"/>
<circle cx="204.2" cy="128.9" r=".5" fill="#f0f"/>
<circle cx="204.2" cy="128.9" r=".5" fill="none" stroke="#f0f" stroke-width=".25"/>
<circle cx="172.3" cy="62.6" r=".51" fill="#f0f"/>
<circle cx="172.3" cy="62.6" r=".51" fill="none" stroke="#f0f" stroke-width=".25"/>
<circle cx="156.4" cy="126.3" r=".51" fill="#f0f"/>
<circle cx="156.4" cy="126.3" r=".51" fill="none" stroke="#f0f" stroke-width=".25"/>
<circle cx="156.4" cy="110.4" r=".51" fill="#f0f"/>
<circle cx="156.4" cy="110.4" r=".51" fill="none" stroke="#f0f" stroke-width=".25"/>
<circle cx="140.6" cy="126.3" r=".5" fill="#f0f"/>
<circle cx="140.6" cy="126.3" r=".5" fill="none" stroke="#f0f" stroke-width=".25"/>
<circle cx="140.6" cy="110.4" r=".5" fill="#f0f"/>
<circle cx="140.6" cy="110.4" r=".5" fill="none" stroke="#f0f" stroke-width=".25"/>
<circle cx="29.6" cy="156.9" r=".51" fill="#f0f"/>
<circle cx="29.6" cy="156.9" r=".51" fill="none" stroke="#f0f" stroke-width=".25"/>
<circle cx="29.6" cy="143.7" r=".51" fill="#f0f"/>
<circle cx="29.6" cy="143.7" r=".51" fill="none" stroke="#f0f" stroke-width=".25"/>
<circle cx="29.6" cy="184.4" r=".51" fill="#f0f"/>
<circle cx="29.6" cy="184.4" r=".51" fill="none" stroke="#f0f" stroke-width=".25"/>
<circle cx="106.2" cy="163.3" r=".51" fill="#f0f"/>
<circle cx="106.2" cy="163.3" r=".51" fill="none" stroke="#f0f" stroke-width=".25"/>
<circle cx="225.1" cy="93.8" r=".51" fill="#f0f"/>
<circle cx="225.1" cy="93.8" r=".51" fill="none" stroke="#f0f" stroke-width=".25"/>
<circle cx="225.1" cy="76.1" r=".5" fill="#f0f"/>
<circle cx="225.1" cy="76.1" r=".5" fill="none" stroke="#f0f" stroke-width=".25"/>
<circle cx="225.1" cy="62.9" r=".5" fill="#f0f"/>
<circle cx="225.1" cy="62.9" r=".5" fill="none" stroke="#f0f" stroke-width=".25"/>
<g font-size="2.4">
<text x="173" y="16.5">place the battery</text>
<text x="172.4" y="18.8">connector as close</text>
<text x="174.3" y="23.6">VBAT1 and VBAT2</text>
<text x="175" y="21.2">as possible to</text>
<text x="61.7" y="34.2">capacitor as close</text>
<text x="66.9" y="31.8">place this</text>
<text x="126.8" y="35.9">1</text>
<text x="155.7" y="35.9">3</text>
<text x="228.3" y="34.1">2</text>
<text x="61.7" y="38.9">VDD1 and VDD2 pins</text>
<text x="63.6" y="36.5">as possible to</text>
<text x="64.3" y="41.3">of the charger</text>
<text x="171" y="36.5">place this capacitor</text>
<text x="171" y="38.9">as close as possible</text>
<text x="172.3" y="41.3">to VBAT1 and VBAT2</text>
<text x="23.8" y="43.9">6</text>
<text x="52.6" y="43.9">1</text>
<text x="126.8" y="43.9">2</text>
<text x="155.7" y="43.9">4</text>
<text x="214" y="43.9">7</text>
<text x="240.2" y="43.9">4</text>
<text x="23.8" y="49.1">7</text>
<text x="52.6" y="49.1">2</text>
<text x="126.8" y="51.8">7</text>
<text x="214" y="51.8">6</text>
<text x="240.2" y="51.8">5</text>
<text x="23.8" y="54.4">8</text>
<text x="23.8" y="59.7">9</text>
<text x="52.6" y="54.4">3</text>
<text x="52.6" y="59.7">4</text>
<text x="126.8" y="59.7">5</text>
<text x="155.7" y="59.7">8</text>
<text x="22.5" y="65">10</text>
<text x="52.6" y="65">5</text>
<text x="225.7" y="64.3">3</text>
<text x="231" y="64.3">1</text>
<text x="22.5" y="70.3">11</text>
<text x="126.8" y="67.6">9</text>
<text x="155.7" y="67.6">6</text>
<text x="239.1" y="86.5">BATTERY CONNECTOR</text>
<text x="243.4" y="90.2">place it as</text>
<text x="243.4" y="94.9">possible to</text>
<text x="245.4" y="92.5">close as</text>
<text x="243.4" y="97.3">the charger</text>
<text x="138" y="102.9">3.3V</text>
<text x="153.8" y="102.6">3.3V</text>
<text x="24.4" y="131.1">place this</text>
<text x="82" y="131">8</text>
<text x="129.2" y="131">1</text>
<text x="23.1" y="133.5">capacitor as</text>
<text x="25.7" y="135.8">close as</text>
<text x="82" y="136.3">7</text>
<text x="129.2" y="136.3">2</text>
<text x="23.1" y="138.2">possible to</text>
<text x="29" y="140.6">VDD</text>
<text x="82" y="141.6">5</text>
<text x="129.2" y="141.6">6</text>
<text x="80.6" y="146.9">12</text>
<text x="129.2" y="146.9">4</text>
<text x="80.6" y="152.2">10</text>
<text x="129.2" y="152.2">9</text>
<text x="163.1" y="155.2">capacitor as</text>
<text x="164.4" y="152.8">place this</text>
<text x="209.3" y="154.9">USB and BAT source</text>
<text x="210" y="152.5">selection between</text>
<text x="82" y="157.4">3</text>
<text x="129.2" y="157.4">11</text>
<text x="163.7" y="159.9">possible to</text>
<text x="165.7" y="157.5">close as</text>
<text x="105.7" y="165.2" transform="rotate(-90 105.7 165.2)">13</text>
<text x="169" y="162.3">BAT</text>
<text x="177.6" y="178.7">Title</text>
<text x="188.1" y="181.4">Motion Detector - battery and battery management unit</text>
<text x="177.6" y="186.6">Size</text>
<text x="180.2" y="189.3">A</text>
<text x="188.1" y="186.6">Document Number</text>
<text x="188.1" y="189.3">287628_22_11_10</text>
<text x="264.8" y="186.6">Rev</text>
<text x="267.4" y="189.3">1.0</text>
<text x="177.6" y="194.6">Date:</text>
<text x="191.3" y="194.6">Thursday, December 22, 2022</text>
<text x="230.4" y="194.6">Sheet</text>
<text x="243.6" y="194.6">1</text>
<text x="251.5" y="194.6">of</text>
<text x="259.5" y="194.6">5</text>
</g>
<g font-size="2.4" fill="#f00">
<text x="90.1" y="19.4">VUSB</text>
<text x="155.9" y="19.9">VBAT_RAW</text>
<text x="224.9" y="19.4">VBAT_RAW</text>
<text x="228.3" y="26.8">VBAT_RAW</text>
<text x="104.1" y="43.9">VUSB</text>
<text x="112.6" y="59.6">BAT_STAT</text>
<text x="159" y="59.6">CRG_PROG</text>
<text x="232" y="70.3">BATTERY</text>
<text x="70.9" y="96.3">VBAT_RAW</text>
<text x="33.1" y="114">VBAT</text>
<text x="46.8" y="112.6">VBAT</text>
<text x="200.8" y="109.5">VUSB</text>
<text x="240.7" y="109.5">VBAT</text>
<text x="167.3" y="137.8">FG_SCK</text>
<text x="167.5" y="132.5">FG_SDA</text>
<text x="167.5" y="143">VBAT_RAW</text>
<text x="217.2" y="144.1">V_SOURCE</text>
<text x="254.7" y="145.7">V_SOURCE</text>
</g>
<g font-size="2.4" fill="#000080">
<text x="140.3" y="32.6">U2</text>
<text x="34.7" y="40.6">U1</text>
<text x="246.5" y="45.6">SW1</text>
<text x="76.1" y="53.2">C1</text>
<text x="95.7" y="51.4">R_3300_1%</text>
<text x="186.8" y="50.6">C2</text>
<text x="186.8" y="53.5">C_4.7uF</text>
<text x="246.5" y="50">SW_SK12F17G7</text>
<text x="76.1" y="56.1">C_4.7uF</text>
<text x="95.7" y="54.3">R1</text>
<text x="90.4" y="65.9">LED_R_1.7mV_1mA</text>
<text x="98.3" y="68.8">D1</text>
<text x="175.5" y="69.8">R2</text>
<text x="248.1" y="66.7">U3</text>
<text x="125" y="74.3">BatCharger_MCP73832T2ATIMC</text>
<text x="175.5" y="73.6">R_1k_5%</text>
<text x="25.7" y="78.1">MicroUSB_1051640001</text>
<text x="241.2" y="82.3">CON3_22035035</text>
<text x="64.8" y="110.3">R3</text>
<text x="61.3" y="117.7">R_10m_1%</text>
<text x="133.5" y="117.7">R4</text>
<text x="158.8" y="117.7">R5</text>
<text x="104.9" y="123.7">U4</text>
<text x="128.4" y="121.1">R_5k_1%</text>
<text x="158.8" y="121.1">R_5k_1%</text>
<text x="87.8" y="127.7">BatteryGauge_BQ27411DRZTG1A</text>
<text x="245.7" y="128">M1</text>
<text x="245.7" y="131.7">nMOS_SSM3K16CTL3F</text>
<text x="217.2" y="136.7">D2</text>
<text x="189.7" y="141.7">R_100k_5%</text>
<text x="197.4" y="138.3">R6</text>
<text x="217.2" y="139.6">Schottky_BAT32LSQYL</text>
<text x="33.4" y="149.4">C3</text>
<text x="33.4" y="152.5">C_470nF</text>
<text x="152.5" y="156">C4</text>
<text x="50.8" y="157.3">R7</text>
<text x="50.8" y="160.2">R_1M_1%</text>
<text x="152.5" y="159.4">C_1uF</text>
<text x="54.2" y="173.7">R_1M_1%</text>
<text x="60.3" y="170.5">R8</text>
</g>
<g font-size="2.4" fill="#004080">
<text x="131.3" y="37.6">VDD1</text>
<text x="145" y="37.6">VBAT1</text>
<text x="28.3" y="45.5">FIX1</text>
<text x="38.4" y="45.5">VDD_USB</text>
<text x="131.3" y="45.5">VDD2</text>
<text x="145" y="45.5">VBAT2</text>
<text x="218.5" y="45.5">FIX4</text>
<text x="227.6" y="42.3" transform="rotate(-90 227.6 42.3)">COM</text>
<text x="232.1" y="45.5">FIX1</text>
<text x="28.3" y="50.8">FIX2</text>
<text x="46.2" y="50.8">DP</text>
<text x="131.3" y="53.4">NC</text>
<text x="218.5" y="53.4">FIX3</text>
<text x="232.1" y="53.4">FIX2</text>
<text x="28.3" y="56.1">FIX3</text>
<text x="46.1" y="56.1">DN</text>
<text x="225" y="60" transform="rotate(-90 225 60)">N</text>
<text x="230" y="59.7" transform="rotate(-90 230 59.7)">P</text>
<text x="28.3" y="61.4">FIX4</text>
<text x="47.1" y="61.4">ID</text>
<text x="131.3" y="61.4">STAT</text>
<text x="145.5" y="61.4">PROG</text>
<text x="28.3" y="66.6">FIX5</text>
<text x="28.3" y="71.9">FIX6</text>
<text x="44.2" y="66.6">GND</text>
<text x="131.3" y="69.3">EP</text>
<text x="147.8" y="69.3">VSS</text>
<text x="247.6" y="71.9">3</text>
<text x="247.6" y="77.2">1</text>
<text x="247.6" y="74.6">2</text>
<text x="86.4" y="138">SRN</text>
<text x="86.4" y="132.7">SRP</text>
<text x="121.2" y="132.7">SDA</text>
<text x="121.5" y="138">SCL</text>
<text x="86.4" y="143.3">VDD</text>
<text x="121.5" y="143.3">BAT</text>
<text x="86.4" y="148.5">PROG</text>
<text x="121.4" y="148.5">NC1</text>
<text x="86.4" y="153.8">TEST</text>
<text x="121.4" y="153.8">NC2</text>
<text x="86.4" y="159.1">VSS</text>
<text x="107.4" y="159.3" transform="rotate(-90 107.4 159.3)">EGP</text>
<text x="121.4" y="159.1">NC3</text>
</g>
<g font-size="1.9">
<text x="46.8" y="9.4">5</text>
<text x="96.9" y="9.4">4</text>
<text x="147.2" y="9.4">3</text>
<text x="197.3" y="9.4">2</text>
<text x="247.5" y="9.4">1</text>
<text x="19.8" y="34.9">D</text>
<text x="273.3" y="34.9">D</text>
<text x="19.8" y="81.1">C</text>
<text x="273.3" y="81.1">C</text>
<text x="19.8" y="127.3">B</text>
<text x="273.3" y="127.3">B</text>
<text x="19.8" y="173.6">A</text>
<text x="273.3" y="173.6">A</text>
<text x="46.8" y="196.9">5</text>
<text x="96.9" y="196.9">4</text>
<text x="147.2" y="196.9">3</text>
<text x="197.3" y="196.9">2</text>
<text x="247.5" y="196.9">1</text>
</g>
</svg>
